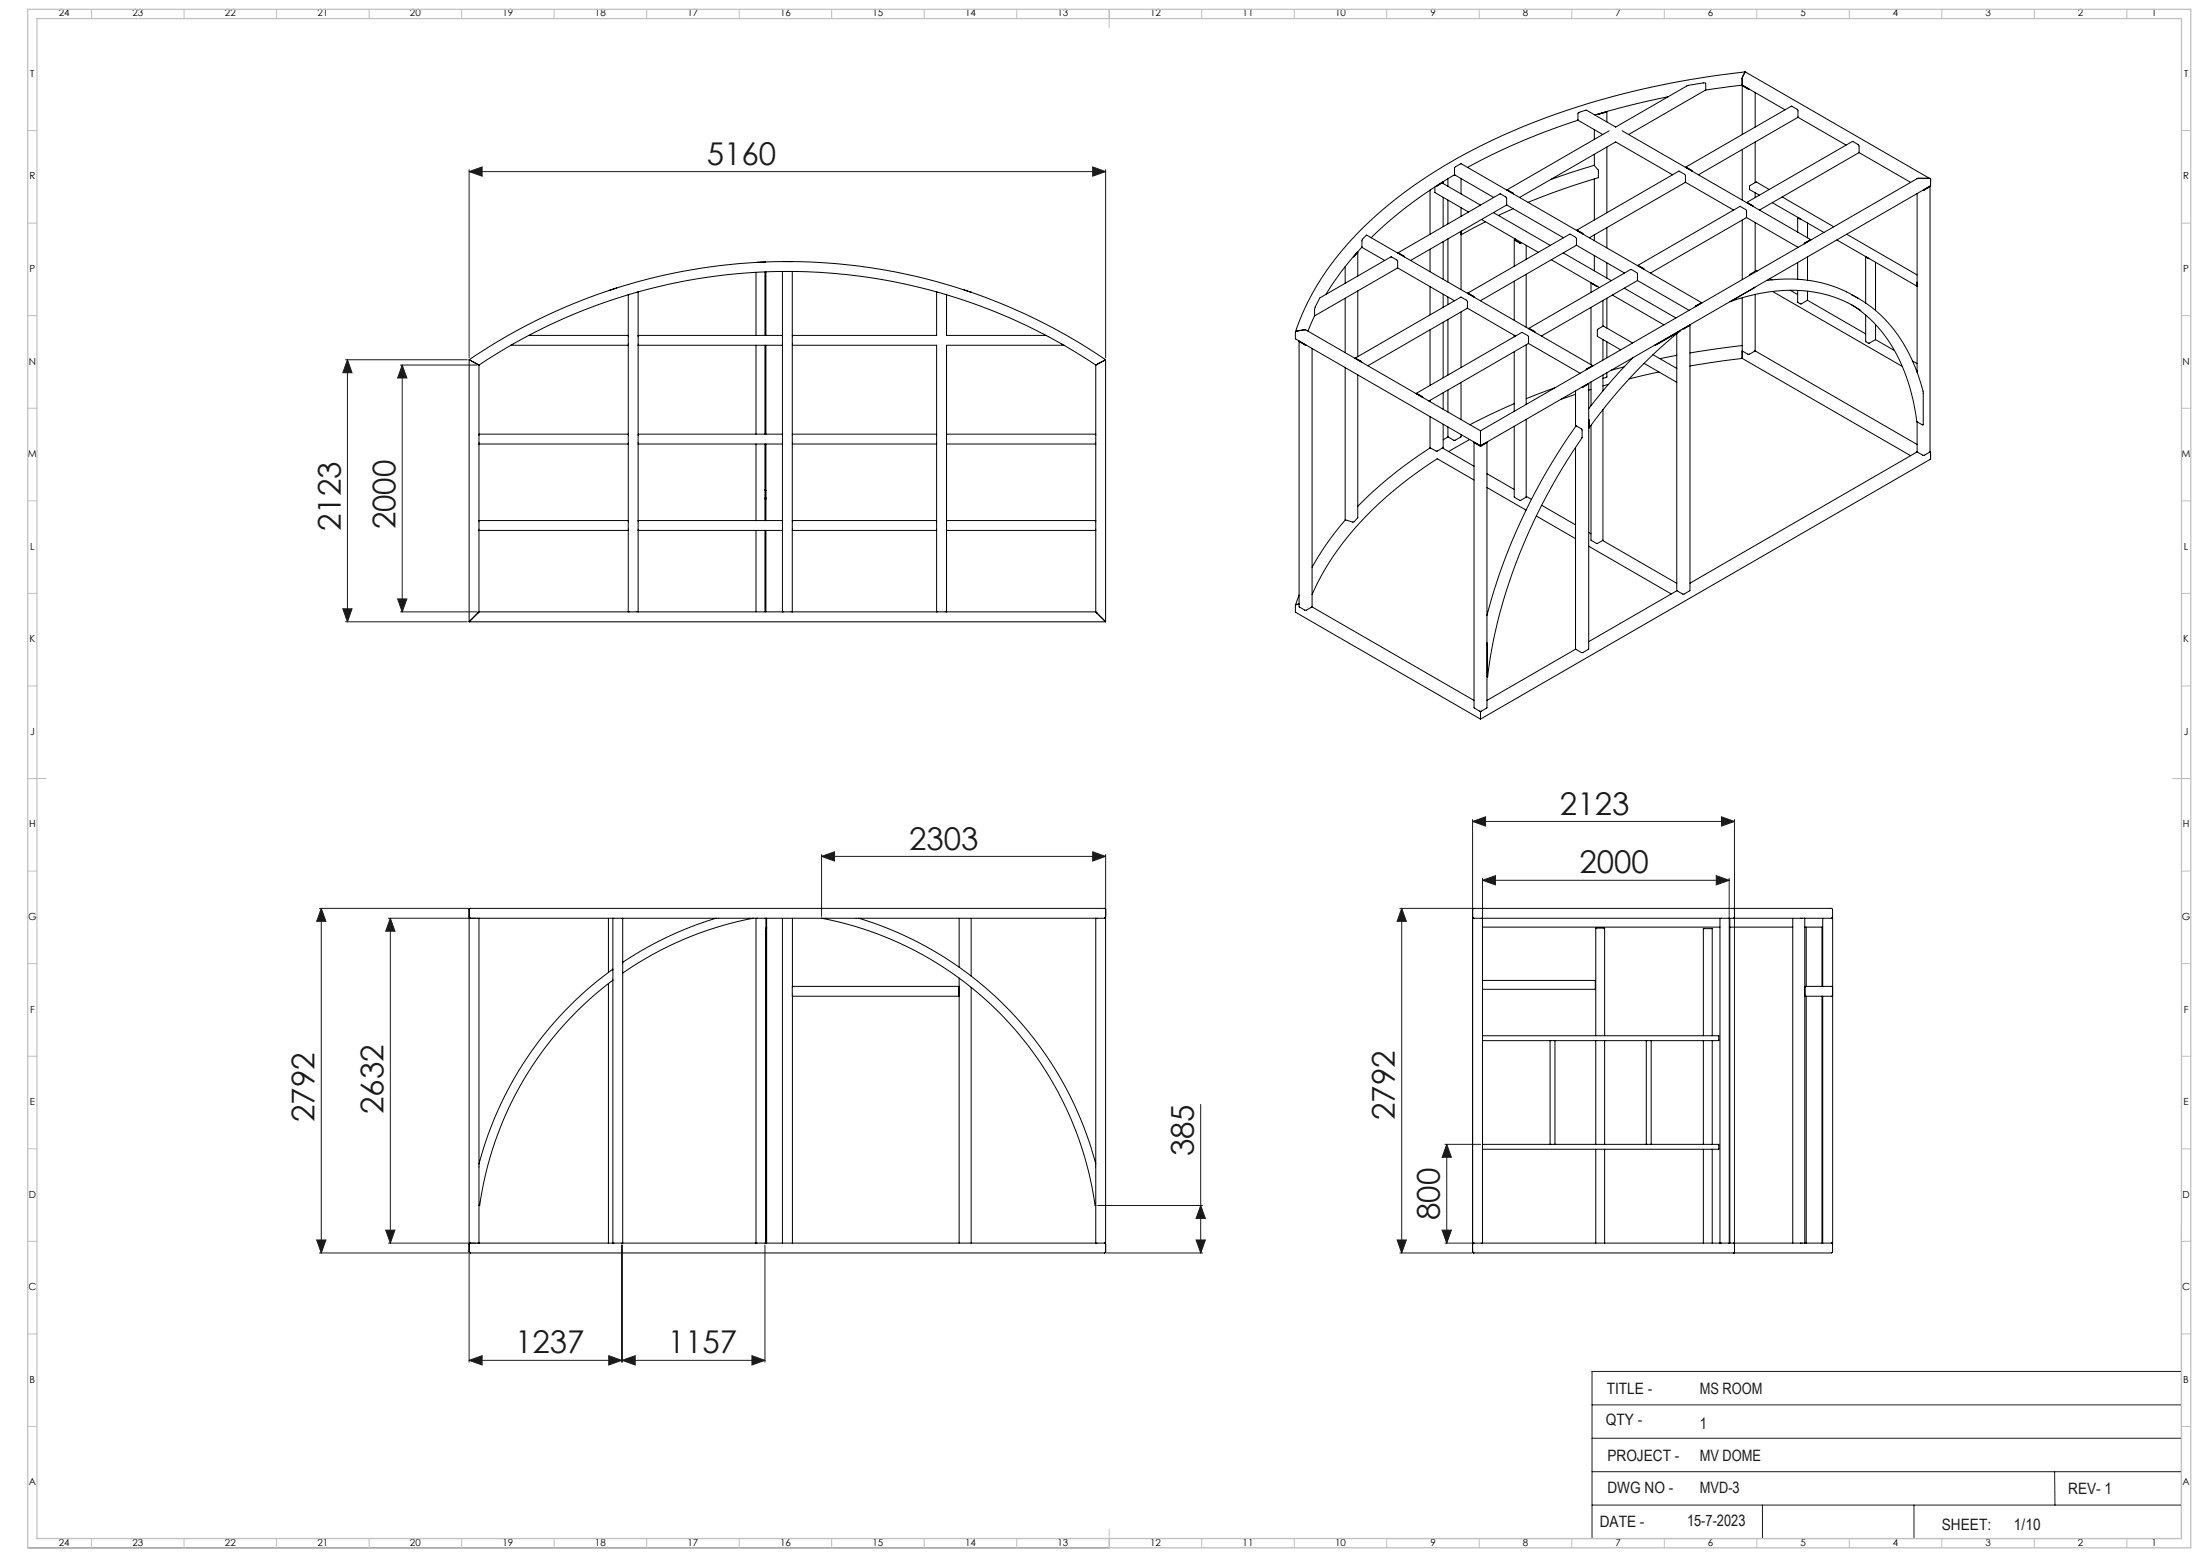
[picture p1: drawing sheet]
<svg xmlns="http://www.w3.org/2000/svg" width="1189mm" height="841mm" viewBox="0 0 1189 841" stroke-linecap="round" stroke-linejoin="round" font-family="sans-serif">
<g fill="none" stroke="#191924" stroke-width=".54">
<path d="M254 93l7-3v5zM254 92v101M254 93h344M591 90l7 3-7 2zM598 92v101M187 194h66M188 194v142M188 194l2 7h-5zM216 197h42M217 197v133M217 197l3 7h-5zM185 329h5l-2 7z"/>
<path d="M187 336h66M215 324h5l-3 6zM216 330h42M796 444l7-3v5zM796 443v228M796 444h141M930 441l7 3-7 2zM937 443v228M444 463l7-3v5zM444 462v33M444 463h154M591 460l7 3-7 2z"/>
<path d="M598 462v33M801 475l7-2v5zM801 474v197M801 475h134M928 473l7 2-7 3zM935 474v197M173 491h80M174 491v186M174 491l2 7h-5zM210 496h47M211 496v175M211 496l2 7h-5z"/>
<path d="M757 491h39M758 491l2 7h-5zM758 491v186M649 597v80M781 618h19M782 618l2 7h-5zM782 618v53M593 651h57M649 651l2 7h-5zM171 670h5l-2 7zM173 677h80M208 664h5l-2 7z"/>
<path d="M210 671h47M254 677v59M336 672v64M413 672v64M598 677h52M646 670h5l-2 7zM755 670h5l-2 7zM757 677h39M779 664h5l-2 7zM781 671h15M1179 662v169h-430M254 735l7-3v5z"/>
<path d="M254 735h82M329 732l7 3-7 2zM336 735l7-3v5zM336 735h77M406 732l7 3-7 2zM860 759h319M1179 741h-319v90M860 777h319M860 795h319M1110 795l1 18M860 813h319M953 813v18"/>
<path d="M1034 813v18M15 836h584M20 831h579M648 831h1"/>
</g>
<g fill="none" stroke="#c0c0c0" stroke-width=".54">
<path d="M49 5v5M99 5v5M149 5v5M199 5v5M249 5v5M299 5v5M349 5v5M399 5v5M449 5v5M499 5v5M549 5v5M599 5v10"/>
<path d="M649 5v5M699 5v5M749 5v5M799 5v5M849 5v5M899 5v5M949 5v5M999 5v5M1049 5v5M1099 5v5M1149 5v5M15 71h5"/>
<path d="M1179 71h5M15 121h5M1179 121h5M15 171h5M1179 171h5M15 221h5M1179 221h5M15 271h5M1179 271h5M15 321h5M1179 321h5M15 371h5"/>
<path d="M1179 371h5M15 421h10M1174 421h10M15 471h5M1179 471h5M15 521h5M1179 521h5M15 571h5M1179 571h5M15 621h5M1179 621h5M15 671h5"/>
<path d="M1179 671h5M15 721h5M1179 721h5M15 771h5M1179 771h5M49 831v5M99 831v5M149 831v5M199 831v5M249 831v5M299 831v5M349 831v5"/>
<path d="M399 831v5M449 831v5M499 831v5M549 831v5M599 826v10M649 831v5M699 831v5M749 831v5M799 831v5M849 831v5M899 831v5M949 831v5"/>
<path d="M999 831v5M1049 831v5M1099 831v5M1149 831v5"/>
</g>
<path d="M15 5h1169v831h-1169zM20 10h1159v821h-1159z" fill="none" stroke="#c0c0c0" stroke-width=".7"/>
<g fill="#191924">
<path d="M254 735l7-3v5zM329 732l7 3-7 2zM336 735l7-3v5zM406 732l7 3-7 2zM444 463l7-3v5zM591 460l7 3-7 2z"/>
<path d="M796 444l7-3v5zM930 441l7 3-7 2z"/>
<path d="M801 475l7-2v5zM928 473l7 2-7 3z"/>
<path d="M215 324h5l-3 6zM217 197l3 7h-5z"/>
<path d="M208 664h5l-2 7zM211 496l2 7h-5zM185 329h5l-2 7zM188 194l2 7h-5z"/>
<path d="M174 491l2 7h-5zM171 670h5l-2 7zM649 651l2 7h-5zM646 670h5l-2 7z"/>
<path d="M758 491l2 7h-5zM755 670h5l-2 7zM782 618l2 7h-5zM779 664h5l-2 7z"/>
<path d="M254 93l7-3v5zM591 90l7 3-7 2z"/>
</g>
<g fill="none" stroke="#000" stroke-width=".54">
<path d="M943 39l-1 2M943 39l-36 5-35 8-31 10-30 11-24 13-24 15-21 17-16 16a135 135 0 0 0-26 45M943 39l100 57M902 52l-23 5-17 5M942 46h.1M942 46v27M942 46l-20 3M942 46l3 2M942 46l23 13M942 41v5M949 50v19M853 65l-30 11-16 7-14 7"/>
<path d="M862 70v5M866 73l-13-8v-4l4-1 16 9 39-23 9-1h1l-1 4-41 24M868 60l-4 2M868 60v6M868 79v36M870 71l-56 32 4 2M877 71l102 58M949 77v22M972 63v-4l-4-2-57 33M972 63l-54 31M972 63l26 15M779 99h.1"/>
<path d="M779 99l21 12M780 98v1M783 97v4M786 95h.1M786 94l-23 15-13 11-9 8M786 94h.1M786 94v-3l4-3 130 76-4 2M786 94l21 13M790 96v9M862 89l-24 8M862 89h.1M862 89l2 3v4l-20 6-18 7"/>
<path d="M862 83v6M862 97v22M904 94l-31-17-52 30M911 98l26 15M911 90l4 3M911 91l3 1M942 81v27M1005 82v-4l-4-2-57 33 4 3M1005 82l-54 31M1005 82l28 17M773 103v24M775 101l1 3 18 11"/>
<path d="M777 100l3-2-4 2M780 107v15M783 108v13M790 112v5M801 119l30 17M803 120l-13 7M807 115l31 18M814 111l31 17M815 103l3 2M818 113l-8 3M942 119v32M944 117l28 17"/>
<path d="M944 110l3 1M949 104v3M956 102l-7-4-3 2v2l5 3M958 109l28 17M963 106l28 16M972 117v1M973 118h.1M973 118l-1-1v8M1036 105v96M1043 101l-3 1M1043 101l-4 2M1043 101v-5h-7l-236 137"/>
<path d="M1043 101v143M1043 101l-243 140M734 136l-2 2M734 136l-3 3M734 136v13M736 134l-2 2a148 148 0 0 0-17 23M755 137l4 2M756 137l55-32 3 2v4l-52 30M756 137l3 2M773 135v12M780 131v20M783 129v23"/>
<path d="M790 126v1M790 125v31M790 125v2M818 130v14M819 130l2 1h1M819 129v1M819 129h.1M825 133v7M845 137l26 15M852 132l26 15M852 124l4 3M852 124l55-32 4 2v5l-52 29"/>
<path d="M852 125l3 1M862 127v3M862 138v8M868 123v11M949 120v27M972 133v1M977 120v8M977 139v12M979 130l-4 2M993 130l43 25M998 127l38 21M1009 139h.1"/>
<path d="M1009 139l1 1M1010 140h.1M1010 140l-2-1v25M333 156l-4 1M340 159a297 297 0 0 0-54 22M340 159v22M345 158l-5 1M345 158v23M409 147v34M413 147v34M414 142h-5M414 142h.1"/>
<path d="M414 147v34M423 147h5M423 147a301 301 0 0 0-78 11M423 147v34M423 141h5M428 141h.1M428 147a300 300 0 0 1 78 11M428 147v34M506 158l6 1M506 158v23h-78M512 159a296 296 0 0 1 53 22M512 159v22h53"/>
<path d="M520 156l5 2M525 158h.1M727 144v9M734 157v36M748 141l-12-7v-4l2-3 123 71M755 145l31 17M755 145v-4l-3-2-39 22-2 5-1 4M755 145l-45 25M773 155v15M780 159v7M793 159l4 1M818 152v21"/>
<path d="M825 148v29M838 140l26 15M860 153h.1M863 155h.1M863 155l-3-2v5M868 142v8M871 159l28 16M878 156l28 16M885 151l28 17M885 143l4 3M885 143l55-31 4 2v4l-52 29M885 144l4 1"/>
<path d="M948 155v1M949 159v30l-4 2-3-2v-28M950 146l-4 2v1M955 152l1-1a72 72 0 0 1 46 9l2 1M957 150l1 1M958 157l70 41M968 157l4 2M972 157v6l1 1 4-2M972 142v9M977 157v5M1001 159a76 76 0 0 1 38 53v17v1l-3-2-2-12-3-11a73 73 0 0 0-30-40M1014 142v26"/>
<path d="M1036 152v3M1036 153v1M701 179h-1M701 179h-1v4l100 58M705 178h1M705 178l-4 1M706 178l94 55M710 170l-3 9M727 161v29M773 178v30M780 174v30M783 160v5"/>
<path d="M783 173v30M790 168v30M793 166l26 16M797 161l-4-3 55-32 4 3v4l-52 29M826 177l4 3M826 177l55-31 4 2v4l-52 30M826 178h1M829 179l1 1M860 166v31M866 162v14M866 176l-3 2v4l13 7M866 176l16 9"/>
<path d="M868 161v16M908 179l-13 7M908 179l-13 11-12 11-13 16-11 14M908 178l-13 8M913 176l-3 2M913 175l-3 3M913 176v143l-3 2-4-2M917 165l-1 1M920 164h-1M936 162l-1 1 18-5a70 70 0 0 1 53 10M977 162l31 18M977 162h.1"/>
<path d="M1008 170v14l2 1 4-2M1014 175v8M254 194v1M254 194v142M254 194a305 305 0 0 1 344 0M254 195l4 2M258 197h1M259 197v38M276 186l-17 11M276 186h64M286 181l-10 5M286 181h54"/>
<path d="M340 181v5M340 186v49M345 181v5M345 181h78M345 186h78M345 186v49M409 186v49M413 186v49M414 186v49M423 181v5M423 186v49M428 181v5"/>
<path d="M428 186v49M428 186h78v49M565 181l10 5M575 186l17 11M575 186h-63v49M592 197v38M593 197h-1M597 195l-4 2M597 194v1M598 194l-1 1M598 194v142M702 184v144l3 2 4-2"/>
<path d="M702 184l4 2M709 188v140M727 199v82M732 194l4 2M732 193l57-32 4 2v4l-54 31M733 194l3 2M818 181v1M818 190v32M825 186v32M826 186v-4l-3-2-58 32M826 186l-54 31M826 186l28 16"/>
<path d="M861 198l-4 2M866 183v12M868 185v8M878 198l-7 2M883 193l-11 12-13 16M889 196l17 10M893 192l13 7M895 186h.1M895 186h-1M906 199h.1M906 192l-9 2M906 180v139"/>
<path d="M942 193v1M942 187l-29 4M942 194l-29 4M942 190v3M942 194l91 52M949 190l87 50M1014 183l10 6M1014 183h.1M1034 195l2 1M734 203v77M765 213l4 2M766 213l3 2"/>
<path d="M773 216v1M780 212v9M783 211v12M790 207v20M818 218l-24 11M841 209l-16 6M851 213l-7 3M851 211v19M858 207l-3 2M859 207l-4 2M859 207v143l-4 3-4-3v-108M860 210l-1 1"/>
<path d="M860 206v13M866 203v8M868 201v3h-2M869 208h-3M897 201l-17 4M1036 200v1M259 235v5M259 240v41M259 235h81M259 240h81M340 235v5M340 240v41"/>
<path d="M345 235v5M345 240v41M345 235h78M345 240h78M409 240v41M413 240v41M414 240v41M423 235v5M423 240v41M428 235v5M428 240v41M428 235h78"/>
<path d="M428 240h78M506 235v5M506 240v41M512 235v5M512 235h80M512 240h80M512 240v41M592 235v5M592 240v41M773 225v17M780 229v13l-3 2-4-2M783 231v5"/>
<path d="M783 236l-3 2M790 235v1l-4 2-3-2M794 237l-11 7M797 239v143l3 2 4-2v-143M797 239l3 2 4-2M797 239h.1M797 239l3 2M800 233v8M800 233h.1M803 239l-3 2M825 227v41l-3 2-4-2v-38M859 227v4"/>
<path d="M859 227h.1M859 231h.1M860 230v62l3 2 3-2M866 221v71M1036 228v16l3 2 4-2M773 242l-22 16-17 15M780 242l17 10M797 259l-20-11-14 9-10 8-11 10-8 9a138 138 0 0 0-25 37M800 241h.1M804 256l14 8M1036 244h.1M1036 244l-123 71"/>
<path d="M1043 244v4l-243 140M1043 244h.1M413 270h1M413 264l1 1M413 265v4M414 269h-1M734 280l-2 2-5-1M734 280h.1M804 263l21 13M825 268l3 2M830 279l21 12M833 273l18 11"/>
<path d="M259 281v6M259 287v43M259 281h81M259 287h81M340 281v6M340 287v43M345 281v6M345 287v43M345 281h78M345 287h78M409 287v43M413 287v43"/>
<path d="M414 287v43M423 281v6M423 287v43M428 281v6M428 287v43M428 281h78M428 287h78M506 281v6M506 287v43M512 281v6M512 287v43M512 281h80"/>
<path d="M512 287h80M592 281v6M592 287v43M727 281a146 146 0 0 0-18 25M859 295l44 26M859 288h1M866 292l40 23M906 319l-47 28M254 336h344M259 330l-5 6M259 330h81M340 330h5"/>
<path d="M345 330h78M423 330h5M428 330h78M506 330h6M512 330h80M592 330l6 6M701 326l-1 1v4l100 57M702 321l-2 6 1-1M702 326h-1M709 328l88 50M804 332l4-14 5-14 11-28 13-22 8-14 7-10 3 2v5l-11 17-11 18-8 18-7 18-8 27-3 12-3 19M804 347v19"/>
<path d="M804 348v18M852 351l-48 27M804 365h.1M804 366h.1M800 384v4M800 388h.1M254 496v-1v-4h343h1v4l-1 1M254 496h5M254 496v175M259 496h72M259 496v133M329 496v29"/>
<path d="M331 496h6M331 496v28M337 496v24M337 496h50M387 496h20a183 183 0 0 0-70 30M387 496a188 188 0 0 0-50 24M407 496h2M409 496h5M409 496v175M414 496h30M414 496v175M423 496v175"/>
<path d="M428 496v37M444 496a185 185 0 0 1 148 155M444 496h20M464 496a189 189 0 0 1 128 133M464 496h128M518 496v26M525 496v31M592 496h5M592 496v133M597 496h1v175h-1M797 496h-1v175h1M797 496h4"/>
<path d="M801 496h129M801 496v63M930 496h5M930 496v175M935 496h2M935 496v175M937 491h53v4v1M937 496h36M937 491h.1M937 491h-141v4l1 1M937 495v1M937 491v4"/>
<path d="M969 496v175M973 496h.1M973 496h2M975 496h.1M975 496h15M975 496v175M985 496v37M990 496h.1M990 496v175M337 520v6M414 501h.1M801 501h129"/>
<path d="M935 501h34M975 501h10v32M976 501v32M329 531v140M331 524a189 189 0 0 0-72 105M331 524v5M331 529a185 185 0 0 0-72 122M331 529v142M337 526v145M414 534h.1M428 533v5M428 533h90v5h-90"/>
<path d="M428 538v133M518 538h.1M518 533h.1M518 528v143M525 533v138M801 530h61v4h-61M975 533v5M975 533h15M976 538v133M985 538v133M990 538h-15M801 559h128v3h-37"/>
<path d="M801 559v3M862 559v-58h5v58M921 559v-57h4v57M801 562v56M801 562h37M838 562h2M838 562v56M840 562h50M840 562v56M862 562v56M867 562v56M890 562h2"/>
<path d="M890 562v56M892 562v56M921 562v56M925 562v56M801 618v3M801 618h37M838 618h2M840 618h50M890 618h2M892 618h37v3h-128M259 629v42M592 629v42"/>
<path d="M801 621v50M862 621v50M867 621v50M921 621v50M925 621v50M254 671h5M254 671v1v4v1h343l1-1v-4l-1-1M259 671h72M331 671h6M337 671h72M409 671h5M414 671h178"/>
<path d="M592 671h5M797 671h4M797 671l-1 1v4v1h141M801 671h129M930 671h5M935 671h2M937 671v1M937 671h36M937 676v1M937 672v4M973 671h.1M973 671h2"/>
<path d="M975 671h.1M975 671h15M990 671v1v4v1h-53M990 671h.1"/>
</g>
<g font-size="16.9" fill="#191924">
<text x="382" y="89">5160</text>
<text x="184" y="287" transform="rotate(-90 184 287)">2123</text>
<text x="214" y="286" transform="rotate(-90 214 286)">2000</text>
<text x="843" y="440">2123</text>
<text x="491" y="459">2303</text>
<text x="854" y="472">2000</text>
<text x="207" y="602" transform="rotate(-90 207 602)">2632</text>
<text x="754" y="605" transform="rotate(-90 754 605)">2792</text>
<text x="170" y="606" transform="rotate(-90 170 606)">2792</text>
<text x="645" y="625" transform="rotate(-90 645 625)">385</text>
<text x="778" y="659" transform="rotate(-90 778 659)">800</text>
<text x="278" y="731">1237</text>
<text x="361" y="731">1157</text>
</g>
<g font-size="8.5" fill="#191924">
<text x="868" y="753">TITLE -</text>
<text x="919" y="753">MS ROOM</text>
<text x="868" y="770">QTY -</text>
<text x="919" y="772">1</text>
<text x="869" y="789">PROJECT -</text>
<text x="919" y="789">MV DOME</text>
<text x="869" y="807">DWG NO -</text>
<text x="919" y="807">MVD-3</text>
<text x="1118" y="807">REV- 1</text>
<text x="865" y="825">DATE -</text>
<text x="912" y="824">15-7-2023</text>
<text x="1049" y="826">SHEET:</text>
<text x="1088" y="826">1/10</text>
</g>
<g font-size="5.3">
<text x="32" y="9">24</text>
<text x="72" y="9">23</text>
<text x="122" y="9">22</text>
<text x="172" y="9">21</text>
<text x="222" y="9">20</text>
<text x="272" y="9">19</text>
<text x="322" y="9">18</text>
<text x="372" y="9">17</text>
<text x="422" y="9">16</text>
<text x="472" y="9">15</text>
<text x="522" y="9">14</text>
<text x="572" y="9">13</text>
<text x="622" y="9">12</text>
<text x="672" y="9">11</text>
<text x="722" y="9">10</text>
<text x="773" y="9">9</text>
<text x="823" y="9">8</text>
<text x="873" y="9">7</text>
<text x="923" y="9">6</text>
<text x="973" y="9">5</text>
<text x="1023" y="9">4</text>
<text x="1073" y="9">3</text>
<text x="1123" y="9">2</text>
<text x="1163" y="9">1</text>
<text x="16" y="42">T</text>
<text x="1180" y="42">T</text>
<text x="16" y="97">R</text>
<text x="1180" y="97">R</text>
<text x="16" y="147">P</text>
<text x="1180" y="147">P</text>
<text x="16" y="197">N</text>
<text x="1180" y="197">N</text>
<text x="15" y="247">M</text>
<text x="1179" y="247">M</text>
<text x="16" y="297">L</text>
<text x="1180" y="297">L</text>
<text x="16" y="347">K</text>
<text x="1180" y="347">K</text>
<text x="16" y="397">J</text>
<text x="1180" y="397">J</text>
<text x="16" y="447">H</text>
<text x="1180" y="447">H</text>
<text x="15" y="497">G</text>
<text x="1179" y="497">G</text>
<text x="16" y="547">F</text>
<text x="1180" y="547">F</text>
<text x="16" y="597">E</text>
<text x="1180" y="597">E</text>
<text x="16" y="647">D</text>
<text x="1180" y="647">D</text>
<text x="15" y="697">C</text>
<text x="1179" y="697">C</text>
<text x="16" y="747">B</text>
<text x="1180" y="747">B</text>
<text x="16" y="802">A</text>
<text x="1180" y="802">A</text>
<text x="32" y="835">24</text>
<text x="72" y="835">23</text>
<text x="122" y="835">22</text>
<text x="172" y="835">21</text>
<text x="222" y="835">20</text>
<text x="272" y="835">19</text>
<text x="322" y="835">18</text>
<text x="372" y="835">17</text>
<text x="422" y="835">16</text>
<text x="472" y="835">15</text>
<text x="522" y="835">14</text>
<text x="572" y="835">13</text>
<text x="622" y="835">12</text>
<text x="672" y="835">11</text>
<text x="722" y="835">10</text>
<text x="773" y="835">9</text>
<text x="823" y="835">8</text>
<text x="873" y="835">7</text>
<text x="923" y="835">6</text>
<text x="973" y="835">5</text>
<text x="1023" y="835">4</text>
<text x="1073" y="835">3</text>
<text x="1123" y="835">2</text>
<text x="1163" y="835">1</text>
</g>
</svg>
